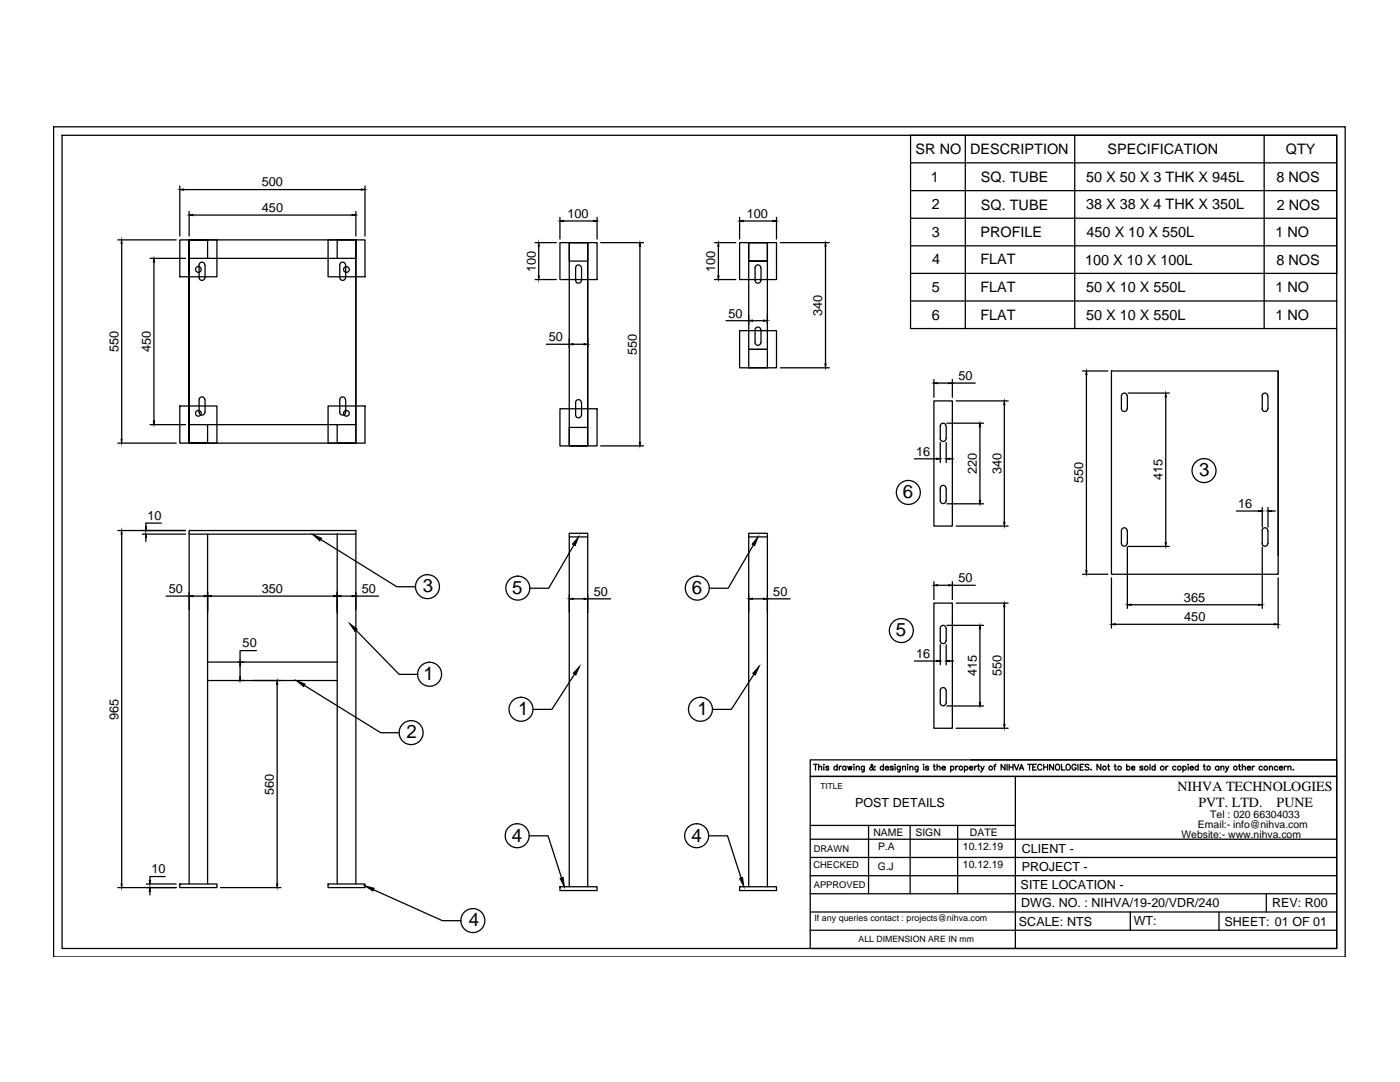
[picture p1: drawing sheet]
<svg xmlns="http://www.w3.org/2000/svg" width="279mm" height="216mm" viewBox="0 0 279 216" stroke-linecap="round" stroke-linejoin="round" font-family="sans-serif">
<!-- layer: 0 -->
<g fill="none" stroke="#000" stroke-width=".25">
<path d="M10.7 25.3h257.8v165.7h-257.8zM12.4 27h254.4v162.3h-254.4zM35.9 37.1v10M36.6 37.8h35.5M72.8 37.1v10M181.7 38h85.1M181.7 32.5h85.1M192.6 27v38.6M214.5 27v38.6M252.3 27v38.6M23.5 47.9h11.7M24.3 48.6v39.1"/>
<path d="M30 51.5h7M30.7 52.3v31.7M35.9 47.9h7.4v7.3h-7.4zM37.7 47.9v40.5h33.3v-40.5h-33.3v3.6h3.7v-3.6h-3.7v36.8h3.7v3.7h-3.7v-3.7M37.7 42.2v4.9M38.5 42.9h31.8M40.9 52.9a.57 .57 0 0 0-.6-.6 .57 .57 0 0 0-.6 .6v2.5a.57 .57 0 0 0 .6 .6 .57 .57 0 0 0 .6-.6M40.9 52.9v2.5M41.4 51.5h25.9M65.5 47.9h7.3v7.3h-7.3zM67.3 47.9h3.7v3.6h-3.7zM68.9 52.9a.57 .57 0 0 0-.5-.6 .57 .57 0 0 0-.6 .6v2.5a.57 .57 0 0 0 .6 .6 .57 .57 0 0 0 .5-.6"/>
<path d="M69 52.9v2.5M71 42.2v4.9M71 47.9v36.8M106.8 48.4h4.2M106.8 55.8h4.2M107.5 49.1v6M111.7 48.4h7.5v7.4h-7.5zM111.7 43.4v4.3M112.5 44.1h5.9M113.6 48.4h3.7v3.7h-3.7zM113.6 48.4h3.7v40.6h-3.7zM116 53.4a.57 .57 0 0 0-.6-.5 .57 .57 0 0 0-.5 .6v2.4a.57 .57 0 0 0 .6 .6 .57 .57 0 0 0 .5-.6"/>
<path d="M116.1 53.5v2.5M117.3 48.4v36.9M119.2 43.4v4.3M119.9 48.4h8.5M127.7 49.1v39.2M142.6 48.4h4.2M142.6 55.8h4.2M143.4 49.1v6M147.6 48.4h7.4v7.4h-7.4zM147.6 43.4v4.3M148.3 44.1h5.9M149.4 48.4h3.7v3.7h-3.7z"/>
<path d="M149.4 52.1h3.7v17.6h-3.7zM151.8 53.4a.57 .57 0 0 0-.5-.5 .57 .57 0 0 0-.6 .5v2.6a.57 .57 0 0 0 .6 .5 .57 .57 0 0 0 .5-.6M151.9 53.5v2.5M155 43.4v4.3M155.7 48.4h9.8M164.7 49.1v23.5M181.7 54.6h85.1v-27.6h-85.1v38.6h85.1M181.7 49.1h85.1M181.7 43.5h85.1M40.9 79.8a.57 .57 0 0 0-.6-.6 .57 .57 0 0 0-.6 .6v2.5a.57 .57 0 0 0 .6 .5 .57 .57 0 0 0 .6-.5M40.9 79.8v2.5M68.9 79.8a.57 .57 0 0 0-.5-.6 .57 .57 0 0 0-.6 .6v2.5a.57 .57 0 0 0 .6 .5 .57 .57 0 0 0 .5-.5"/>
<path d="M69 79.8v2.5M109 68.7h4.6M113.6 67.6v1.8M114.4 68.7h2.2M144.9 64h4.5M147.6 66h7.4v7.4h-7.4zM149.4 69.7h3.7v3.7h-3.7zM149.4 62.9v1.9M150.2 64h2.2M151.8 65.8a.57 .57 0 0 0-.5-.5 .57 .57 0 0 0-.6 .6v2.4a.57 .57 0 0 0 .6 .6 .57 .57 0 0 0 .5-.6M151.9 65.9v2.5M153.1 62.9v1.9"/>
<path d="M155.7 73.4h9.8M181.7 60.1h85.1M186.4 80h3.7v25h-3.7zM186.4 75.7v3.6M187.1 76.4h2.2M190.1 75.7v3.6M190.1 76.4h4.5M190.8 80h10.4M216.1 74h5M216.8 74.7v39.1M221.8 74h33.3v40.6h-33.3zM223.8 79v2.6"/>
<path d="M224.9 79a.57 .57 0 0 0-.5-.6 .57 .57 0 0 0-.6 .6M225 79v2.6M225.2 78.4h8.2M232.6 79.2v29.1M251.9 79v2.6M253 79a.57 .57 0 0 0-.6-.6 .57 .57 0 0 0-.5 .6M253.1 79v2.6M255.1 74v36.9M23.5 88.4h11.7M30 84.7h7M35.9 81h7.4v7.4h-7.4zM41.4 84.7h25.9"/>
<path d="M65.5 81h7.3v7.4h-7.3zM67.3 84.7h3.7v3.7h-3.7zM111.7 81.6h7.5v7.4h-7.5zM113.6 85.3h3.7v3.7h-3.7zM116 80.3a.57 .57 0 0 0-.6-.6 .57 .57 0 0 0-.5 .6v2.5a.57 .57 0 0 0 .6 .6 .57 .57 0 0 0 .5-.6M116.1 80.3v2.5M119.9 89h8.5M182.5 91.6h4.4M187.6 88.3v4M188.8 85a.57 .57 0 0 0-.6-.6 .57 .57 0 0 0-.6 .6v2.5a.57 .57 0 0 0 .6 .6 .57 .57 0 0 0 .6-.6M188.8 97.4a.57 .57 0 0 0-.6-.6 .57 .57 0 0 0-.6 .6v2.5a.57 .57 0 0 0 .6 .6 .57 .57 0 0 0 .6-.6M188.8 85v2.5"/>
<path d="M188.8 88.3v4M188.8 97.4v2.5M189 84.4h7.3M189.6 91.6h.7M195.6 85.2v14.6M200.4 80.8v23.4M223.8 81.5a.57 .57 0 0 0 .6 .6 .57 .57 0 0 0 .5-.6M251.9 81.5a.57 .57 0 0 0 .5 .6 .57 .57 0 0 0 .6-.6M23.5 105.9h13.5M24.3 106.6v69.8M28.4 106.6h8.6M29.1 107.3v.8"/>
<path d="M32.2 104.4h-3.1v.7M33.2 118.9h4.5M37.7 106.6h3.7v69.8M37.7 118.2v3.5M38.5 118.9h2.2M41.4 106.6h29.6M41.4 118.2v4.2M42.2 118.9h24.4M64 107.6l15.2 9.5h3.8M67.3 106.6v69.8M68.1 118.9h2.2M71 118.9h4.6"/>
<path d="M113.6 107.1h3.7M113.6 118.7v3.5M114.4 119.5h2.2M114.5 108.7l-5 8.7h-3.8M117.3 118.7v3.5M117.3 119.5h4.6M149.4 107.1h3.7M149.4 118.7v3.5M150.2 119.5h2.2M150.4 108.7l-5.1 8.7h-3.8M153.1 119.5h4.6M153.1 118.7v3.5"/>
<path d="M186.4 116.1v3.5M187.1 116.8h2.2M189 100.5h7.3M190.1 116.1v3.5M190.1 116.8h4.5M190.8 105h10.4M216.1 114.6h5M221.8 115.3v10M223.8 108.4a.57 .57 0 0 0 .6 .6 .57 .57 0 0 0 .5-.6M223.8 105.9v2.5M224.9 105.9a.57 .57 0 0 0-.5-.6 .57 .57 0 0 0-.6 .6M225 105.9v2.5"/>
<path d="M225 109.2v12.2M225.2 109h8.2M246.7 102h4.4M251.9 108.4a.57 .57 0 0 0 .5 .6 .57 .57 0 0 0 .6-.6M251.9 101.2v4M251.9 105.9v2.5M251.9 109.2v12.2M253 105.9a.57 .57 0 0 0-.6-.6 .57 .57 0 0 0-.5 .6M253.1 101.2v4M253.1 105.9v2.5M253.8 102h.7M255.1 115.3v10"/>
<path d="M41.4 135.8h25.9M41.4 132.1h25.9M47.9 132.8v2.3M51.2 129.8h-3.3v2.3M55.3 136.6v39.8M60.7 136.8l15.3 9.4h3.7M71.1 125.8l8.6 8.8h3.7M114.7 134.5l-4.6 7h-3.7M150.5 134.5l-4.5 7h-3.8M182.5 131.9h4.4M186.4 120.3h3.7v25h-3.7zM187.6 128.6v4.1"/>
<path d="M187.6 137.8v2.5M188.8 125.4a.57 .57 0 0 0-.6-.6 .57 .57 0 0 0-.6 .6v2.5a.57 .57 0 0 0 .6 .5 .57 .57 0 0 0 .6-.5M188.8 137.8a.57 .57 0 0 0-.6-.6 .57 .57 0 0 0-.6 .6M188.8 125.4v2.5M188.8 128.6v4.1M188.8 137.8v2.5M189 124.8h7.3M189.6 131.9h.7M190.8 120.3h10.4M195.6 125.5v14.7M200.4 121.1v23.5M222.6 124.6h31.7"/>
<path d="M225.7 120.7h25.4M162.4 152.5h.7M162.8 152.5v1.2M163.4 153.1l.2-.2h.3l.1 .8M163.4 152.5v1.2M164.4 152.5v.1zM164.4 152.9v.8M165.4 153.1l-.2-.2-.4 .2 .5 .2v.3l-.3 .1-.2-.2M167.1 153.1a.37 .37 0 0 0-.6-.1 .37 .37 0 0 0 0 .6 .37 .37 0 0 0 .6-.1M167.1 152.5v1.2M167.5 152.9v.8M167.9 152.9h-.2l-.2 .3"/>
<path d="M168.8 153.1a.37 .37 0 0 0-.5-.1 .37 .37 0 0 0 0 .6 .37 .37 0 0 0 .5-.1M168.8 152.9v.8M169.2 152.9l.2 .8 .2-.8 .2 .8 .2-.8M170.4 152.5v.1zM170.4 152.9v.8M170.9 153.1l.1-.2h.4l.1 .8M170.9 152.9v.8M172.5 152.9v1l-.5 .1M172.5 153.1a.35 .35 0 0 0-.5-.1 .35 .35 0 0 0 0 .5 .35 .35 0 0 0 .5 0M174.7 153l-.2-.1a.65 .65 0 0 1-.9 .6v-.3l.5-.3v-.3l-.1-.1-.2 .2 .2 .4 .4 .5 .2 .1 .1-.2M176.3 153.1a.35 .35 0 0 0-.5-.1 .35 .35 0 0 0 0 .5 .35 .35 0 0 0 .5 0M176.3 152.5v1.2"/>
<path d="M176.7 153.2h.7a.38 .38 0 0 0-.5-.2 .38 .38 0 0 0-.2 .5 .38 .38 0 0 0 .5 .1l.2-.1M178.3 153.1l-.3-.2h-.3v.2l.5 .2 .1 .2-.3 .2-.3-.2M178.6 152.5v.1zM178.6 152.9v.8M179.7 152.9v.8l-.1 .3h-.4M179.7 153.1a.37 .37 0 0 0-.6-.1 .37 .37 0 0 0 0 .6 .37 .37 0 0 0 .6-.1M180.1 153.1l.3-.2h.3v.8M180.1 152.9v.8M181.1 152.5v.1zM181.1 152.9v.8M181.6 153.1l.1-.2h.4l.1 .8M181.6 152.9v.8"/>
<path d="M183.2 152.9v1l-.5 .1M183.2 153.1a.35 .35 0 0 0-.5-.1 .35 .35 0 0 0 0 .5 .35 .35 0 0 0 .5 0M184.3 152.6h.1zM184.3 152.9v.8M185.3 153.1l-.2-.2h-.3v.2l.4 .2 .1 .2-.2 .2-.4-.2M186.3 152.9h.3M186.4 152.5l.1 1.1 .2 .1M187 153.1l.3-.2h.3v.8M187 152.5v1.2M187.6 140.3a.57 .57 0 0 0 .6 .5 .57 .57 0 0 0 .6-.5M188 153.2h.7a.34 .34 0 0 0-.4-.3 .34 .34 0 0 0-.3 .3l.2 .4 .3 .1 .2-.2M189 140.9h7.3"/>
<path d="M189.7 153.1a.35 .35 0 0 1 .5-.1 .35 .35 0 0 1 0 .5 .35 .35 0 0 1-.5 0M189.7 152.9v1.1M190.7 152.9v.8M190.8 145.3h10.4M191.2 152.9h-.3l-.2 .3M192.5 153.1a.37 .37 0 0 1 .5-.1 .37 .37 0 0 1 0 .6 .37 .37 0 0 1-.5-.1M192.5 152.9v1.1M193.4 153.2h.7a.34 .34 0 0 0-.3-.3 .34 .34 0 0 0-.4 .3l.2 .4 .3 .1 .2-.2M193.8 151.6h73M194.5 152.9v.8M194.9 152.9h-.2l-.2 .3M195.1 152.9h.4"/>
<path d="M195.3 152.5v.9v.2l.2 .1M195.7 152.9l.4 .8 .3-.8M196.1 153.7l-.4 .3M198.3 152.9h.4M198.8 152.5l-.3 .2v1M200.6 152.5v1.2l-.8-1.2v1.2M201 152.5v1.2M201.4 152.5v1.2M201.4 153.1h.8M202.2 152.5v1.2M202.4 152.5l.5 1.2 .4-1.2M202.6 154.9h-40.9v34.4h105.1v-37.7h-105.1v3.3h105.1h-64.2v34.4"/>
<path d="M203.4 153.7l.5-1.2 .4 1.2M203.6 153.3h.5M205.1 152.5h.8M205.5 152.5v1.2M206.1 153.1h.5M206.8 152.5h-.7v1.2h.7M207.9 152.8a.44 .44 0 0 0-.5-.3 .44 .44 0 0 0-.3 .4v.3a.44 .44 0 0 0 .3 .5 .44 .44 0 0 0 .5-.3M208.3 153.1h.8M208.3 152.5v1.2M209.1 152.5v1.2M210.3 152.5v1.2l-.8-1.2v1.2M210.7 152.7l.2-.2a.56 .56 0 0 1 .6 .6 .56 .56 0 0 1-.7 .5l-.2-.4z"/>
<path d="M211.9 152.5v1.2h.6M213 152.6l.1-.1a.56 .56 0 0 1 .5 .6 .56 .56 0 0 1-.6 .5l-.2-.4zM214.7 152.8a.42 .42 0 0 0-.4-.3 .42 .42 0 0 0-.4 .4v.3a.4 .4 0 0 0 .4 .5 .4 .4 0 0 0 .4-.5h-.2M215.1 152.5v1.2M215.6 153.1h.4M216.3 152.5h-.7v1.2h.7M217.3 152.7l-.3-.2-.4 .1v.3l.6 .2 .1 .4-.3 .2-.4-.2M217.7 153.5v.2zM219.7 152.5v1.2l-.8-1.2v1.2M221.1 152.9h.3M221.2 152.5v.9l.1 .2 .2 .1M222.4 152.9h.3"/>
<path d="M222.5 152.5l.1 1.1 .2 .1M224.9 153.1a.35 .35 0 0 1 .5-.1 .35 .35 0 0 1 0 .5 .35 .35 0 0 1-.5 0M224.9 152.5v1.2M225.8 153.2h.7v-.1a.35 .35 0 0 0-.6-.1 .35 .35 0 0 0 0 .6 .35 .35 0 0 0 .6-.1M228.1 153.1l-.2-.2h-.4v.2l.5 .2 .1 .2-.2 .2-.4-.2M229.5 152.5v1.2M230.5 153.1a.35 .35 0 0 0-.5-.1 .35 .35 0 0 0 0 .5 .35 .35 0 0 0 .5 0M230.5 152.5v1.2M232.7 152.9v.8M233.1 152.9h-.2l-.2 .3M234.7 153.1a.37 .37 0 0 0-.6-.1 .37 .37 0 0 0 0 .6 .37 .37 0 0 0 .6-.1M236.1 153.1a.37 .37 0 0 1 .5-.1 .37 .37 0 0 1 0 .6 .37 .37 0 0 1-.5-.1"/>
<path d="M236.1 152.9v1.1M237.1 152.6h.1zM237.1 152.9v.8M237.5 153.2h.7a.35 .35 0 0 0-.5-.3 .35 .35 0 0 0-.1 .6l.2 .2 .4-.2M239.1 153.1a.35 .35 0 0 0-.5-.1 .35 .35 0 0 0 0 .5 .35 .35 0 0 0 .5 0M239.1 152.5v1.2M240.1 152.9h.4M240.3 152.5v.9l.1 .2 .2 .1M243.2 153.1a.37 .37 0 0 0-.5-.1 .37 .37 0 0 0 0 .6 .37 .37 0 0 0 .5-.1M243.2 152.9v.8M243.7 153.1l.2-.2h.3v.8M243.7 152.9v.8"/>
<path d="M244.6 152.9l.3 .8 .3-.8M244.9 153.7l-.4 .3M247.2 152.9h.4M247.3 152.5v.9l.1 .2 .2 .1M247.9 153.1l.3-.2h.3v.8M247.9 152.5v1.2M248.9 153.2h.6v-.1a.35 .35 0 0 0-.5-.1 .35 .35 0 0 0 0 .6 .35 .35 0 0 0 .5-.1M249.9 152.9v.8M250.4 152.9h-.3l-.2 .3M251.9 153.1a.35 .35 0 0 0-.5-.1 .35 .35 0 0 0 0 .5 .35 .35 0 0 0 .5 0M253.4 153.1l.1-.2h.4v.8M253.4 152.9v.8"/>
<path d="M255 153.1a.35 .35 0 0 0-.6-.1 .35 .35 0 0 0 0 .5 .35 .35 0 0 0 .6 0M255.3 153.2h.6v-.1a.35 .35 0 0 0-.5-.1 .35 .35 0 0 0 0 .6 .35 .35 0 0 0 .5-.1M256.3 152.9v.8M256.7 152.9h-.2l-.2 .3M257 153.1l.3-.2h.3v.8M257 152.9v.8M258 153.6h.2zM23.5 177.1h11.7M29.2 176.4h6M29.9 177.9v.7M33 174.9h-3.1v.8M35.9 176.4h7.4v.7h-7.4z"/>
<path d="M37.7 176.4v-70.5h33.3v70.5M44 177.1h12.1M65.5 176.4h7.3v.7h-7.3zM74.5 177.5l13.8 6.2h3.7M105.6 166.8h3.8l2.7 8.4M111.7 176.9h7.5v.8h-7.5zM113.6 176.9v-70.5h3.7v70.5M141.5 166.8h3.7l2.7 8.4M147.6 176.9h7.4v.8h-7.4zM149.4 176.9v-70.5h3.7v70.5M161.7 178.3h105.1M161.7 174.7h105.1"/>
<path d="M161.7 171.1h105.1M161.7 167.5h105.1M161.7 164.7h40.9M173.3 164.7v13.6M181.6 164.7v13.6M191.1 164.7v13.6M252.7 178.3v3.7M161.7 182h105.1M161.7 185.6h105.1M225.6 182v3.6M243.3 182v3.6"/>
<circle cx="39.6" cy="53.8" r=".57"/>
<circle cx="69.1" cy="53.8" r=".57"/>
<circle cx="39.6" cy="82.5" r=".57"/>
<circle cx="69.1" cy="82.5" r=".57"/>
<circle cx="181.3" cy="98.3" r="2.39"/>
<circle cx="240.3" cy="93.9" r="2.39"/>
<circle cx="85.3" cy="117.1" r="2.39"/>
<circle cx="103.3" cy="117.4" r="2.39"/>
<circle cx="139.2" cy="117.4" r="2.39"/>
<circle cx="85.7" cy="134.5" r="2.39"/>
<circle cx="179.9" cy="125.8" r="2.39"/>
<circle cx="82" cy="146.2" r="2.39"/>
<circle cx="104" cy="141.5" r="2.39"/>
<circle cx="139.8" cy="141.5" r="2.39"/>
<circle cx="191.8" cy="153.3" r=".37"/>
<circle cx="197.7" cy="153.3" r=".37"/>
<circle cx="220.4" cy="153.3" r=".37"/>
<circle cx="223.4" cy="153.3" r=".37"/>
<circle cx="228.8" cy="153.3" r=".37"/>
<circle cx="232" cy="153.3" r=".38"/>
<circle cx="235.4" cy="153.3" r=".37"/>
<circle cx="241.2" cy="153.3" r=".37"/>
<circle cx="246.5" cy="153.3" r=".37"/>
<circle cx="252.6" cy="153.3" r=".37"/>
<circle cx="103.2" cy="166.8" r="2.39"/>
<circle cx="139" cy="166.8" r="2.39"/>
<circle cx="94.4" cy="183.7" r="2.39"/>
</g>
<g fill="#000" stroke="#000" stroke-width=".2">
<path d="M35.9 37.8l.7-.1v.3zM72.1 37.7l.7 .1-.7 .2zM24.3 47.9l.1 .7h-.2zM30.7 51.5l.1 .8h-.2zM37.7 42.9l.8-.1v.2zM70.3 42.8l.7 .1-.7 .1zM107.4 55.1h.2l-.1 .7zM107.5 48.4l.1 .7h-.2zM111.7 44.1l.8-.1v.2zM118.4 44l.8 .1-.8 .1zM127.7 48.4l.1 .7h-.2zM143.2 55.1h.3l-.1 .7z"/>
<path d="M143.4 48.4l.1 .7h-.3zM147.6 44.1l.7-.1v.2zM154.2 44l.8 .1-.8 .1zM164.7 48.4l.2 .7h-.3zM113.6 68.7l.8-.1v.2zM116.6 68.6l.7 .1-.7 .1zM149.4 64l.8-.1v.2zM152.4 63.9l.7 .1-.7 .1zM164.6 72.6h.3l-.2 .8zM186.4 76.4h.7v.2zM189.3 76.4h.8l-.8 .2zM216.8 74l.1 .7h-.2z"/>
<path d="M232.6 78.4l.2 .8h-.3zM24.2 87.7h.2l-.1 .7zM30.6 84h.2l-.1 .7zM127.6 88.3h.2l-.1 .7zM186.9 91.4l.7 .2-.7 .1zM188.8 91.6l.8-.2v.3zM195.4 99.8h.3l-.1 .7zM195.6 84.4l.1 .8h-.3zM200.4 80l.2 .8h-.3zM24.3 105.9l.1 .7h-.2zM29.1 106.6l.1 .7h-.2zM29 105.1h.2l-.1 .8z"/>
<path d="M37.7 118.9l.8-.1v.3zM40.7 118.8l.7 .1-.7 .2zM41.4 118.9l.8-.1v.3zM62.4 106.7l1.8 .7-.4 .5zM66.6 118.8l.7 .1-.7 .2zM67.3 118.9l.8-.1v.3zM70.3 118.8l.7 .1-.7 .2zM115.5 107.1l-.7 1.8-.6-.3zM113.6 119.5l.8-.1v.2zM116.6 119.4l.7 .1-.7 .1zM151.3 107.1l-.7 1.8-.5-.3zM149.4 119.5l.8-.1v.2z"/>
<path d="M152.4 119.4l.7 .1-.7 .1zM186.4 116.8l.7-.1v.2zM189.3 116.7l.8 .1-.8 .1zM200.3 104.2h.3l-.2 .8zM216.7 113.8h.2l-.1 .8zM232.5 108.3h.3l-.2 .7zM251.1 101.9l.8 .1-.8 .1zM253.1 102l.7-.1v.2zM47.8 135.1h.2l-.1 .7zM47.9 132.1l.1 .7h-.2zM55.3 135.8l.1 .8h-.2zM59.2 135.8l1.7 .7-.3 .5z"/>
<path d="M69.8 124.4l1.5 1.1-.4 .5zM115.7 133l-.8 1.7-.5-.3zM151.5 133l-.8 1.7-.5-.3zM186.9 131.8l.7 .1-.7 .1zM188.8 131.9l.8-.1v.2zM195.6 124.8l.1 .7h-.3zM200.4 120.3l.2 .8h-.3zM221.8 124.6l.8-.2v.3zM225 120.7l.7-.1v.2zM251.1 120.6l.8 .1-.8 .1zM254.3 124.4l.8 .2-.8 .1zM195.4 140.2h.3l-.1 .7z"/>
<path d="M200.3 144.6h.3l-.2 .7zM24.2 176.4h.2l-.1 .7zM29.9 177.1l.1 .8h-.2zM29.8 175.7h.2l-.1 .7zM55.2 176.4h.2l-.1 .7zM72.8 176.8l1.9 .4-.3 .6zM111.8 175.3l.6-.2 .2 1.8zM147.6 175.3l.6-.2 .2 1.8z"/>
</g>
<g font-size="3.7">
<text x="239.3" y="95.1">3</text>
<text x="180.2" y="99.4">6</text>
<text x="84.4" y="118.2">3</text>
<text x="102.2" y="118.5">5</text>
<text x="138.1" y="118.5">6</text>
<text x="178.8" y="127">5</text>
<text x="84.5" y="135.7">1</text>
<text x="103.4" y="142.7">1</text>
<text x="139.2" y="142.7">1</text>
<text x="81.1" y="147.3">2</text>
<text x="102.1" y="167.9">4</text>
<text x="138" y="167.9">4</text>
<text x="93.5" y="184.9">4</text>
</g>
<g font-size="2.9">
<text x="182.7" y="30.8">SR NO</text>
<text x="193.6" y="30.8">DESCRIPTION</text>
<text x="221.1" y="30.8">SPECIFICATION</text>
<text x="256.6" y="30.8">QTY</text>
<text x="185.8" y="36.3">1</text>
<text x="186" y="41.8">2</text>
<text x="195.8" y="36.3">SQ. TUBE</text>
<text x="195.8" y="41.8">SQ. TUBE</text>
<text x="216.8" y="36.3">50 X 50 X 3 THK X 945L</text>
<text x="216.8" y="41.8">38 X 38 X 4 THK X 350L</text>
<text x="254.7" y="36.3">8 NOS</text>
<text x="254.8" y="41.8">2 NOS</text>
<text x="186" y="47.3">3</text>
<text x="195.7" y="47.3">PROFILE</text>
<text x="216.9" y="47.3">450 X 10 X 550L</text>
<text x="254.5" y="47.3">1 NO</text>
<text x="186" y="52.8">4</text>
<text x="195.7" y="52.8">FLAT</text>
<text x="216.6" y="52.8">100 X 10 X 100L</text>
<text x="254.7" y="52.8">8 NOS</text>
<text x="186" y="58.3">5</text>
<text x="195.7" y="58.3">FLAT</text>
<text x="216.8" y="58.3">50 X 10 X 550L</text>
<text x="254.5" y="58.3">1 NO</text>
<text x="186" y="63.8">6</text>
<text x="195.7" y="63.8">FLAT</text>
<text x="216.8" y="63.8">50 X 10 X 550L</text>
<text x="254.5" y="63.8">1 NO</text>
</g>
<g font-size="2.8">
<text x="235" y="157.8">NIHVA TECHNOLOGIES</text>
<text x="239.2" y="161">PVT. LTD.</text>
<text x="254.8" y="161">PUNE</text>
</g>
<g font-size="2.5">
<text x="52.2" y="37.2">500</text>
<text x="52.3" y="42.3">450</text>
<text x="113.2" y="43.5">100</text>
<text x="149" y="43.5">100</text>
<text x="106.9" y="54.3" transform="rotate(-90 106.9 54.3)">100</text>
<text x="142.7" y="54.3" transform="rotate(-90 142.7 54.3)">100</text>
<text x="145.4" y="63.4">50</text>
<text x="164.1" y="63.1" transform="rotate(-90 164.1 63.1)">340</text>
<text x="23.7" y="70.3" transform="rotate(-90 23.7 70.3)">550</text>
<text x="30.1" y="70.3" transform="rotate(-90 30.1 70.3)">450</text>
<text x="109.5" y="68.1">50</text>
<text x="127.1" y="70.9" transform="rotate(-90 127.1 70.9)">550</text>
<text x="191.3" y="75.8">50</text>
<text x="182.8" y="91">16</text>
<text x="194.9" y="94.6" transform="rotate(-90 194.9 94.6)">220</text>
<text x="199.8" y="94.6" transform="rotate(-90 199.8 94.6)">340</text>
<text x="232" y="95.9" transform="rotate(-90 232 95.9)">415</text>
<text x="216.2" y="96.4" transform="rotate(-90 216.2 96.4)">550</text>
<text x="247.1" y="101.4">16</text>
<text x="29.4" y="103.7">10</text>
<text x="33.7" y="118.3">50</text>
<text x="52.2" y="118.3">350</text>
<text x="72.2" y="118.3">50</text>
<text x="118.5" y="118.9">50</text>
<text x="154.3" y="118.9">50</text>
<text x="191.3" y="116.2">50</text>
<text x="236.3" y="120">365</text>
<text x="236.3" y="124">450</text>
<text x="48.4" y="129.2">50</text>
<text x="182.8" y="131.3">16</text>
<text x="194.9" y="134.9" transform="rotate(-90 194.9 134.9)">415</text>
<text x="199.8" y="135" transform="rotate(-90 199.8 135)">550</text>
<text x="23.7" y="143.6" transform="rotate(-90 23.7 143.6)">965</text>
<text x="54.7" y="158.6" transform="rotate(-90 54.7 158.6)">560</text>
<text x="170.7" y="161.1">POST DETAILS</text>
<text x="203.9" y="170.2">CLIENT -</text>
<text x="203.9" y="173.8">PROJECT -</text>
<text x="30.2" y="174.3">10</text>
<text x="203.7" y="177.4">SITE LOCATION -</text>
<text x="203.4" y="184.7">SCALE: NTS</text>
<text x="203.8" y="181">DWG. NO. : NIHVA/19-20/VDR/240</text>
<text x="226.3" y="184.6">WT:</text>
<text x="244.4" y="184.7">SHEET: 01 OF 01</text>
<text x="253.9" y="181">REV: R00</text>
</g>
<g font-size="2.1">
<text x="174.3" y="166.9">NAME</text>
<text x="182.7" y="166.9">SIGN</text>
<text x="193.6" y="166.9">DATE</text>
<text x="235.8" y="167.2">Website:- www.nihva.com</text>
<text x="239.1" y="165.3">Email:- info@nihva.com</text>
<text x="241.5" y="163.1">Tel : 020 66304033</text>
<text x="175.2" y="173.7">G.J</text>
<text x="175.2" y="169.6">P.A</text>
<text x="192.2" y="169.7">10.12.19</text>
<text x="192.2" y="173.3">10.12.19</text>
</g>
<g font-size="1.9">
<text x="162.3" y="173.3">CHECKED</text>
<text x="162.4" y="170">DRAWN</text>
<text x="162.4" y="177.2">APPROVED</text>
</g>
<text font-size="1.8" x="162.5" y="183.8">If any queries contact : projects@nihva.com</text>
<g font-size="1.7">
<text x="163.7" y="157.4">TITLE</text>
<text x="171.4" y="188">ALL DIMENSION ARE IN mm</text>
</g>
</svg>
